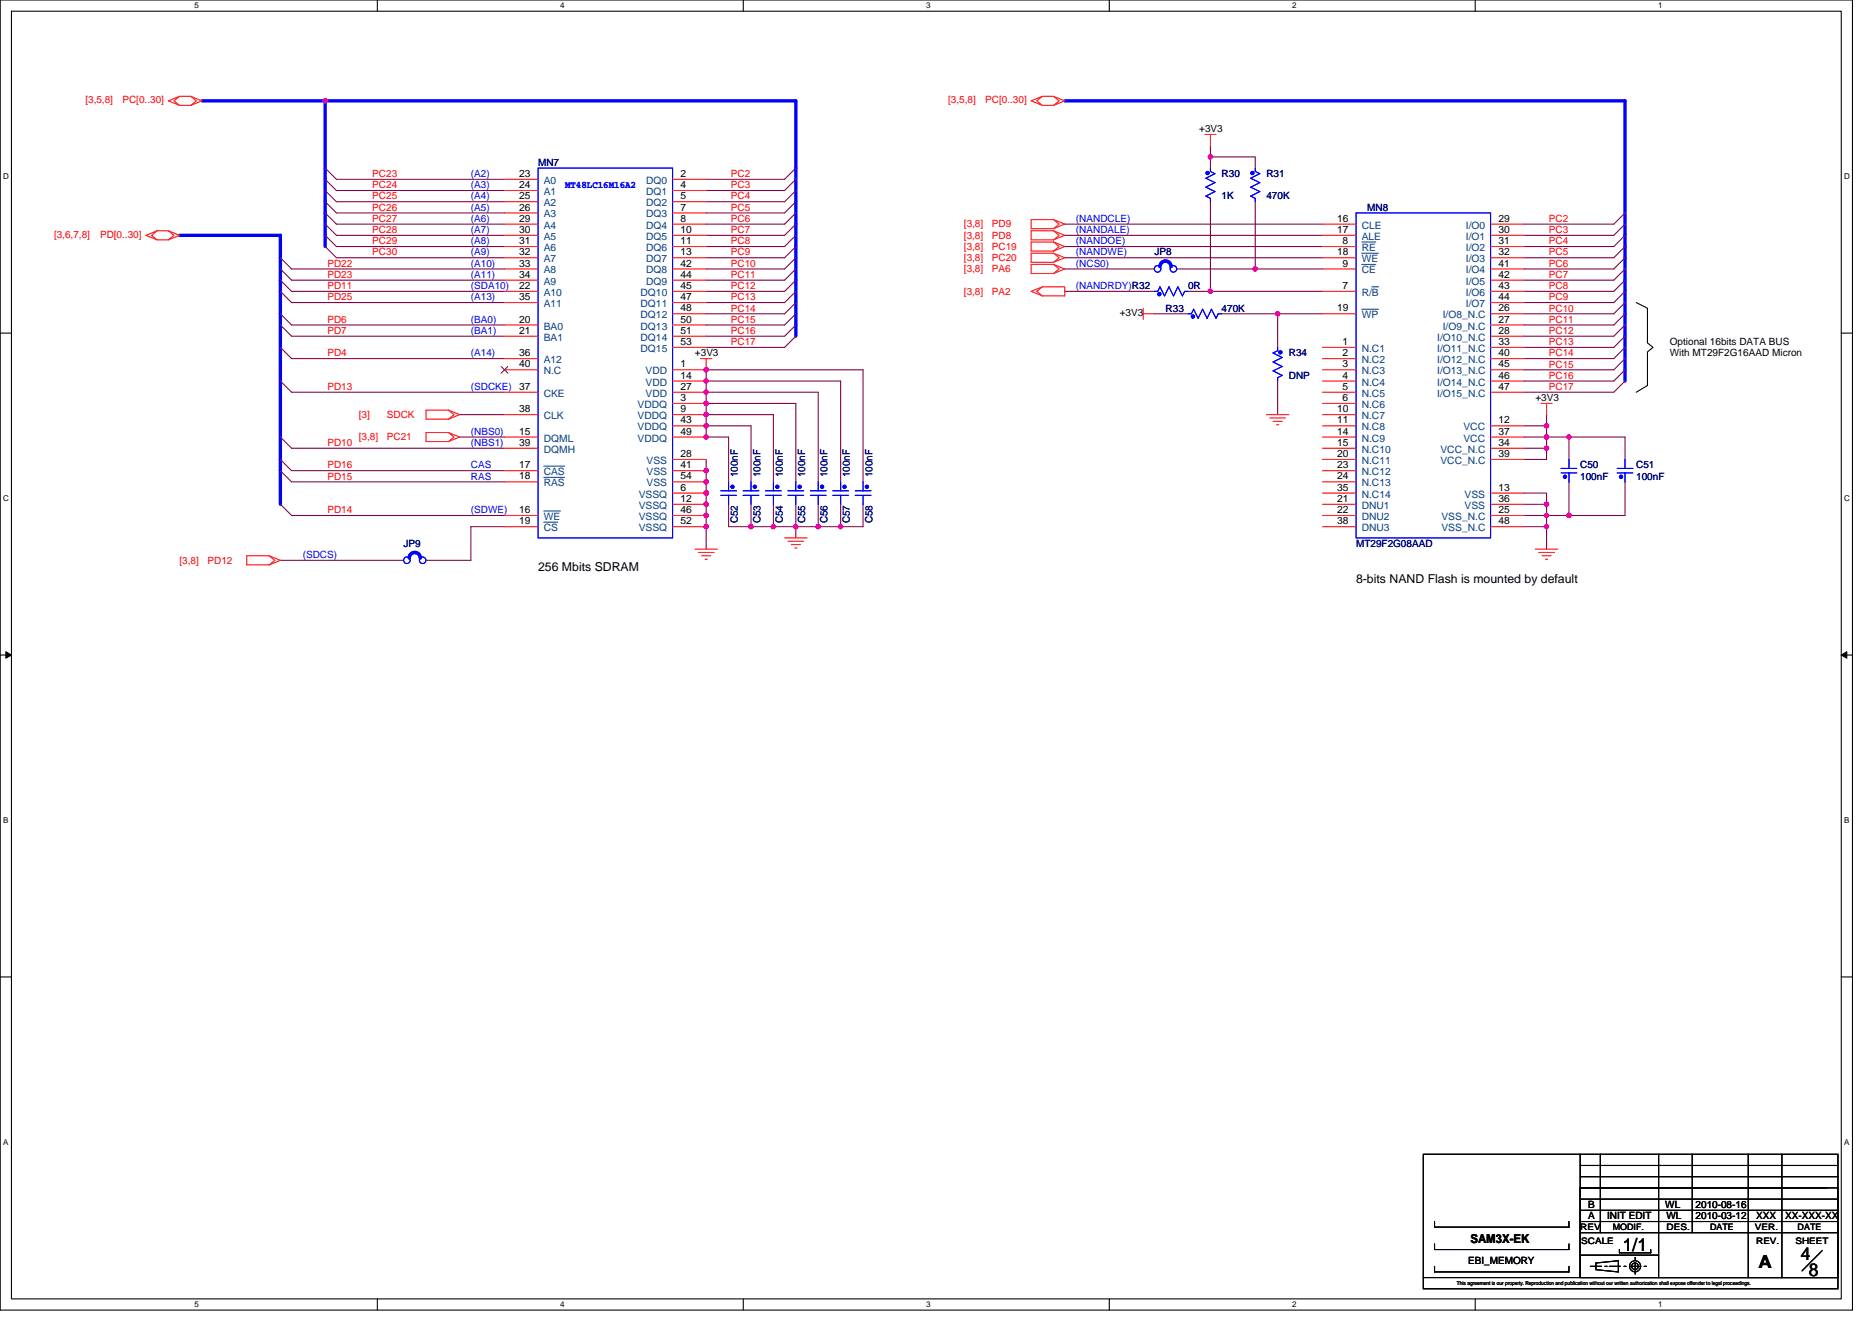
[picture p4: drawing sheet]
<svg xmlns="http://www.w3.org/2000/svg" width="297mm" height="210mm" viewBox="0 0 297 210" stroke-linecap="round" stroke-linejoin="round" font-family="sans-serif">
<path d="M0 0h293.9v207.9h-293.9zM1.8 1.8h290.4v204.3h-290.4z" fill="none" stroke="#000" stroke-width=".17"/>
<g fill="#fff">
<path d="M30.8 .2h.7v1.4h-.7z"/>
<path d="M30.8 206.3h.7v1.4h-.7z"/>
</g>
<path d="M59.9 0v1.8M59.9 206.1v1.8" fill="none" stroke="#000" stroke-width=".17"/>
<g fill="#fff">
<path d="M88.9 .2h.7v1.4h-.7z"/>
<path d="M88.9 206.3h.7v1.4h-.7z"/>
</g>
<path d="M117.9 0v1.8M117.9 206.1v1.8" fill="none" stroke="#000" stroke-width=".17"/>
<g fill="#fff">
<path d="M147 .2h.7v1.4h-.7z"/>
<path d="M147 206.3h.7v1.4h-.7z"/>
</g>
<path d="M176 0v1.8M176 206.1v1.8" fill="none" stroke="#000" stroke-width=".17"/>
<g fill="#fff">
<path d="M205 .2h.7v1.4h-.7z"/>
<path d="M205 206.3h.7v1.4h-.7z"/>
</g>
<path d="M234.1 0v1.8M234.1 206.1v1.8" fill="none" stroke="#000" stroke-width=".17"/>
<g fill="#fff">
<path d="M263.1 .2h.7v1.4h-.7z"/>
<path d="M263.1 206.3h.7v1.4h-.7z"/>
<path d="M.5 27.3h.9v1.4h-.9z"/>
<path d="M292.6 27.3h.9v1.4h-.9z"/>
<path d="M.5 78.4h.9v1.4h-.9z"/>
<path d="M292.6 78.4h.9v1.4h-.9z"/>
</g>
<path d="M0 52.9h1.8M292.2 52.9h1.7" fill="none" stroke="#000" stroke-width=".17"/>
<g fill="#fff">
<path d="M.5 129.5h.8v1.4h-.8z"/>
<path d="M292.6 129.5h.9v1.4h-.9z"/>
</g>
<path d="M0 103.9h1.8M292.2 103.9h1.7" fill="none" stroke="#000" stroke-width=".17"/>
<path d="M.9 103.4l.9 .5-.9 .5zM292.2 103.9l.8-.5v1z" fill="#000" stroke="#000" stroke-width=".16"/>
<g fill="#fff">
<path d="M.5 180.5h.8v1.4h-.8z"/>
<path d="M292.6 180.5h.9v1.4h-.9z"/>
</g>
<g fill="none" stroke="#000" stroke-width=".17">
<path d="M259.6 48l1.8 .9v5.5l.9 .7-.9 .7v5.4l-1.8 1M0 155h1.8M292.2 155h1.7M227.6 197.4v.8h21.4v-.8M227.6 193.8v.9h21.4v-.9M250.7 184.9h40.9M250.7 192h40.8M250.7 190.2h40.8M250.7 188.5h39.2M250.7 186.7h40.9M250.7 195.6h40.9M250.7 199.1h12.5"/>
<path d="M250.7 183.1h-24.9v19.6M250.7 193.8h40.9M250.7 183.1h40.9v19.6h-40.9zM250.7 188.5h40.9v14.2h-40.9zM253.9 183.1v12.5M257 198.2v.6h4.9v-.6M259.5 199.5v.4M263.2 183.1v19.6M268.5 183.1v12.5M277.4 183.1v19.6M282.7 183.1v19.6M289.1 198.4l-3.2 3.2"/>
<path d="M225.8 202.7h65.8v1.8h-65.8zM227.6 200.9v.9h21.4v-.9M252.3 200.9h1.8M253.2 200.4l3.6-.4v1.8l-3.6-.4zM254.7 200.9h.3M255.4 200.9h1.7M257.7 200.9h.3M258.6 200.9h1.7M259.5 200.4v1.8M260.9 200.9h.3"/>
<circle cx="259.4" cy="200.9" r=".52"/>
<circle cx="259.4" cy="200.9" r=".88"/>
</g>
<path d="M32 16h19.6M51.6 16v23.1M51.6 16h74.7v37.3M168.9 16h88.9v44.5M28.5 37.3h16v42.7M184.1 42.3a.88 .88 0 0 1 .8-.9 .88 .88 0 0 1 .9 .9M64.9 88.5a.88 .88 0 0 1 .9-.8 .88 .88 0 0 1 .9 .8" fill="none" stroke="#00f" stroke-width=".53"/>
<g fill="none" stroke="#800040" stroke-width=".17">
<path d="M51.6 37.3l1.8 1.8h26.6M51.6 33.8l1.8 1.8h26.6M51.6 39.1l1.8 1.8h26.6M51.6 32l1.8 1.8h26.6M51.6 35.6l1.8 1.7h26.6M51.6 26.7l1.8 1.7h26.6M51.6 28.4l1.8 1.8h26.6M51.6 30.2l1.8 1.8h26.6M126.3 26.7l-1.8 1.7h-12.4M126.3 28.4l-1.8 1.8h-12.4M126.3 30.2l-1.8 1.8h-12.4M126.3 32l-1.8 1.8h-12.4"/>
<path d="M126.3 33.8l-1.8 1.8h-12.4M126.3 35.6l-1.8 1.7h-12.4M126.3 37.3l-1.8 1.8h-12.4M126.3 39.1l-1.8 1.8h-12.4M168.9 35.6h40.9M168.9 37.3h40.9M168.9 39.1h40.9M192.1 32v14.2M192.1 23.1v1.8h7.1v1.8M192.1 24.9v1.8M199.2 32v10.7M257.8 33.8l-1.7 1.8h-14.3"/>
<path d="M257.8 39.1l-1.7 1.8h-14.3M257.8 37.3l-1.7 1.8h-14.3M257.8 35.6l-1.7 1.7h-14.3M44.5 49.8l1.8 1.8h33.7M44.5 51.6l1.8 1.7h33.7M44.5 55.1l1.8 1.8h33.7M44.5 40.9l1.8 1.8h33.7M44.5 42.7l1.8 1.7h33.7M44.5 46.2l1.8 1.8h33.7M44.5 44.4l1.8 1.8h33.7M126.3 40.9l-1.8 1.8h-12.4M126.3 42.7l-1.8 1.7h-12.4"/>
<path d="M126.3 44.4l-1.8 1.8h-12.4M126.3 46.2l-1.8 1.8h-12.4M126.3 48l-1.8 1.8h-12.4M126.3 49.8l-1.8 1.8h-12.4M126.3 51.6l-1.8 1.7h-12.4M126.3 53.3l-1.8 1.8h-12.4M168.9 42.7h14.3M168.9 46.2h14.3M168.9 40.9h40.9M183.2 49.8h5.3M186.7 42.7h12.5M188.5 46.2h3.6"/>
<path d="M192.1 46.2h17.7M193.8 49.8h8.9M199.2 42.7h10.6M202.7 49.8h7.1M202.7 49.8v5.3M257.8 44.5l-1.7 1.7h-14.3M257.8 40.9l-1.7 1.8h-14.3M257.8 42.7l-1.7 1.8-14.3-.1M257.8 46.2l-1.7 1.8h-14.3M257.8 58.7l-1.7 1.8h-14.3M257.8 48l-1.7 1.8h-14.3M257.8 53.3l-1.7 1.8h-14.3"/>
<path d="M257.8 55.1l-1.7 1.8h-14.3M257.8 51.6l-1.7 1.7h-14.3M257.8 49.8l-1.7 1.8h-14.3M257.8 56.9l-1.7 1.8h-14.3M44.5 72.9l1.8 1.8h33.7M44.5 60.5l1.8 1.7h33.7M44.5 69.3l1.8 1.8h33.7M44.5 74.7l1.8 1.8h33.7M72.9 65.8h7.1M72.9 69.3h7.1M112.1 60.5v-1.8h24.8v17.8M112.1 67.6h7.1v8.9"/>
<path d="M112.1 64h14.2v12.5M112.1 65.8h10.6v10.7M112.1 62.2h17.7v14.3M112.1 72.9v14.2M112.1 64v1.8M112.1 67.6v1.7h3.5v7.2M112.1 65.8v1.8M112.1 62.2v1.8M112.1 60.5v1.7M112.1 60.5h21.3v16M202.7 60.5v5.3M241.8 78.2h3.6v1.8"/>
<path d="M241.8 69.3h3.6M241.8 67.6h3.6v1.7M241.8 71.1h3.6M245.4 65.8v1.8M245.4 69.3v1.8M245.4 69.3h3.6M245.4 71.1v1.8h-3.6M249 76.5v5.3M249 69.3v3.6M249 69.3h8.8v3.6M257.8 60.5l-1.7 1.7h-14.3M257.8 76.5v5.3h-8.8"/>
<path d="M44.5 88.9h19.5M44.5 80l1.8 1.8h33.7M80 83.6h-5.3v5.3h-7.1M115.6 80v3.6h3.6M119.2 83.6h3.5M119.2 80v3.6M122.7 83.6h3.6M122.7 80v3.6M126.3 83.6v1.7M126.3 80v3.6M126.3 83.6h3.5M129.8 83.6h3.6"/>
<path d="M129.8 80v3.6M133.4 80v3.6M136.9 80v3.6h-3.5M241.8 83.6h3.6M241.8 80h3.6v1.8M241.8 81.8h3.6M245.4 81.8h3.6M245.4 81.8v1.8M245.4 83.6v3.5"/>
</g>
<g fill="#f0f" stroke="#f0f" stroke-width=".17">
<circle cx="199.2" cy="42.7" r=".35"/>
<circle cx="202.7" cy="49.8" r=".35"/>
<circle cx="192.1" cy="46.2" r=".35"/>
<circle cx="112" cy="58.7" r=".35"/>
<circle cx="112" cy="74.7" r=".35"/>
<circle cx="112" cy="83.6" r=".35"/>
<circle cx="112" cy="78.2" r=".35"/>
<circle cx="112" cy="64" r=".35"/>
<circle cx="112" cy="80" r=".35"/>
<circle cx="112" cy="69.3" r=".35"/>
<circle cx="112" cy="67.6" r=".35"/>
<circle cx="112" cy="65.8" r=".35"/>
<circle cx="112" cy="62.2" r=".35"/>
<circle cx="112" cy="81.8" r=".35"/>
<circle cx="112" cy="60.4" r=".35"/>
<circle cx="112" cy="76.4" r=".35"/>
<circle cx="192.1" cy="24.9" r=".35"/>
<circle cx="126.3" cy="83.6" r=".35"/>
<circle cx="133.4" cy="83.6" r=".35"/>
<circle cx="129.8" cy="83.6" r=".35"/>
<circle cx="119.2" cy="83.6" r=".35"/>
<circle cx="122.7" cy="83.6" r=".35"/>
<circle cx="51.6" cy="16" r=".35"/>
<circle cx="245.4" cy="81.8" r=".35"/>
<circle cx="248.9" cy="81.8" r=".35"/>
<circle cx="245.4" cy="83.6" r=".35"/>
<circle cx="245.4" cy="69.3" r=".35"/>
<circle cx="245.4" cy="67.6" r=".35"/>
<circle cx="248.9" cy="69.3" r=".35"/>
<circle cx="245.4" cy="71.1" r=".35"/>
<circle cx="245.4" cy="80" r=".35"/>
</g>
<g fill="none" stroke="#f00" stroke-width=".17">
<path d="M28.5 16.7l-.9-.7 .9-.7-1.8 .7 1.8 .7h1.8M28.5 15.3h1.8l1.7 .7-1.7 .7M30.3 15.3l.9 .7-.9 .7M165.4 16.7l-.9-.7 .9-.7-1.8 .7 1.8 .7h1.8M165.4 15.3h1.8l1.7 .7-1.7 .7M167.2 15.3l.9 .7-.9 .7M24.9 38.1l-.9-.8 .9-.7-1.7 .7 1.7 .8h1.8M24.9 36.6h1.8l1.8 .7-1.8 .8M26.7 36.6l.9 .7-.9 .8M80 28.4h5.4M80 30.2h5.4M80 32h5.4"/>
<path d="M80 33.8h5.4M80 35.6h5.4M80 37.3h5.4M80 39.1h5.4M106.7 28.4h5.4M106.7 30.2h5.4M106.7 32h5.4M106.7 33.8h5.4M106.7 35.6h5.4M106.7 37.3h5.4M106.7 39.1h5.4M167.2 34.8l1.7 .8-1.7 .7"/>
<path d="M167.2 34.8l.9 .8-.9 .7M167.2 36.6l1.7 .7-1.7 .8M167.2 36.6l.9 .7-.9 .8M167.2 38.4l1.7 .7-1.7 .7M167.2 38.4l.9 .7-.9 .7M167.2 34.8h-3.6v1.5h3.6M167.2 36.6h-3.6v1.5h3.6M167.2 38.4h-3.6v1.4h3.6M191.2 21.3h1.8M192.1 26.7h.1M192.1 32h.1M192.1 21.3v1.8"/>
<path d="M199.2 26.7h.1M199.2 32h.1M209.8 39.1h5.4M209.8 37.3h5.4M209.8 35.6h5.4M236.5 35.6h5.3M236.5 37.3h5.3M236.5 39.1h5.3M80 40.9h5.4M80 42.7h5.4M80 44.4h5.4M80 46.2h5.4"/>
<path d="M80 51.6h5.4M80 56.9h5.4M80 58.7h5.4M80 48h5.4M80 53.3h5.4M106.7 40.9h5.4M106.7 42.7h5.4M106.7 44.4h5.4M106.7 46.2h5.4M106.7 48h5.4M106.7 49.8h5.4M106.7 51.6h5.4"/>
<path d="M106.7 53.3h5.4M106.7 55.1h5.4M111.2 56.9h1.7M112.1 56.9v1.8h-5.4M163.6 46.2l1.8-.7h3.5v1.4h-3.5zM165.4 45.5l-.9 .7 .9 .7M167.2 40.2l1.7 .7-1.7 .7M167.2 40.2l.9 .7-.9 .7M167.2 42l1.7 .7-1.7 .7M167.2 42l.9 .7-.9 .7M167.2 40.2h-3.6v1.4h3.6M167.2 42h-3.6v1.4h3.6"/>
<path d="M181.4 49.8h1.8M181.4 48.9v1.8M183.2 46.2h.1M183.2 42.7h.1M186.7 42.7h.1M188.5 46.2h.1M188.5 49.8h.1M193.8 49.8h.1M202.7 55.1h.1M209.8 40.9h5.4M209.8 42.7h5.4M209.8 49.8h5.4"/>
<path d="M209.8 55.1h5.4M209.8 56.9h5.4M209.8 58.7h5.4M209.8 46.2h5.4M236.5 49.8h5.3M236.5 51.6h5.3M236.5 53.3h5.3M236.5 55.1h5.3M236.5 40.9h5.3M236.5 58.7h5.3M236.5 48h5.3M236.5 46.2h5.3"/>
<path d="M236.5 44.4h5.3M236.5 42.7h5.3M236.5 56.9h5.3M71.2 65.1h-3.6v1.4h3.6M71.2 68.6h-3.6v1.5h3.6M71.2 65.1l1.7 .7-1.7 .7M71.2 65.1l.8 .7-.8 .7M71.2 68.6l1.7 .7-1.7 .8M71.2 68.6l.8 .7-.8 .8M80 65.8h5.4M80 62.2h5.4M80 69.3h5.4"/>
<path d="M80 71.1h5.4M80 74.7h5.4M80 76.5h5.4M106.7 72.9h5.4M106.7 74.7h5.4M106.7 64h5.4M106.7 62.2h5.4M106.7 65.8h5.4M106.7 67.6h5.4M106.7 69.3h5.4M106.7 78.2h5.4M106.7 60.5h5.4"/>
<path d="M106.7 76.5h5.4M115.6 76.5h.1M119.2 76.5h.1M122.7 76.5h.1M126.3 76.5h.1M129.8 76.5h.1M133.4 76.5h.1M136.9 76.5h.1M201 65.8h3.5M201.5 66.3h2.5M202 66.8h1.5M202.6 67.4h.3"/>
<path d="M202.7 60.5h.1M209.8 64h5.4M209.8 72.9h5.4M209.8 62.2h5.4M209.8 60.5h5.4M209.8 74.7h5.4M209.8 76.5h5.4M209.8 78.2h5.4M209.8 67.6h5.4M209.8 65.8h5.4M209.8 69.3h5.4M209.8 71.1h5.4"/>
<path d="M236.5 69.3h5.3M236.5 71.1h5.3M236.5 72.9h5.3M236.5 67.6h5.3M236.5 78.2h5.3M236.5 62.2h5.3M236.5 60.5h5.3M244.5 64h1.8M245.4 64v1.8M249 76.5h.1M249 72.9h.1M257.8 76.5h.1"/>
<path d="M257.8 72.9h.1M42.7 88.2h-3.5v1.4h3.5M42.7 88.2l1.8 .7-1.8 .7M42.7 88.2l.9 .7-.9 .7M64 88.9h.1M67.6 88.9h.1M80 81.8h5.4M80 83.6h5.4M106.7 80h5.4M106.7 81.8h5.4M106.7 83.6h5.4M110.3 87.1h3.5"/>
<path d="M110.8 87.7h2.5M111.3 88.2h1.5M111.9 88.7h.3M115.6 80h.1M119.2 80h.1M122.7 80h.1M124.5 85.3h3.6M125 85.9h2.5M125.6 86.4h1.4M126.1 87h.3M126.3 80h.1M129.8 80h.1"/>
<path d="M133.4 80h.1M136.9 80h.1M209.8 80h5.4M209.8 81.8h5.4M209.8 83.6h5.4M236.5 80h5.3M236.5 81.8h5.3M236.5 83.6h5.3M243.6 87.1h3.6M244.2 87.7h2.5M244.7 88.2h1.4M245.2 88.7h.4"/>
</g>
<g fill="none" stroke="#00f" stroke-width=".17">
<path d="M85.4 26.7h21.3v58.6h-21.3zM192.1 26.7v.5l.7 .4-1.5 .7 1.5 .7-1.5 .7 1.5 .7-1.5 .7 .8 .4v.5M199.2 26.7v.5l.7 .4-1.4 .7 1.4 .7-1.4 .7 1.4 .7-1.4 .7 .7 .4v.5M215.2 33.8h21.3v51.5h-21.3zM183.2 46.2h.5l.4-.7 .7 1.4 .7-1.4 .7 1.4 .7-1.4 .7 1.4 .4-.7h.5M188.5 49.8h.5l.4-.7 .7 1.4 .7-1.4 .7 1.4 .7-1.4 .8 1.4 .3-.7h.5M202.7 55.1v.5l-.7 .4 1.5 .7-1.5 .7 1.5 .7-1.5 .7 1.5 .8-.8 .3v.6M114.4 78.6h2.5M114.4 77.9h2.5M115.6 76.5v1.4M115.6 78.6v1.4M117.9 78.6h2.5"/>
<path d="M117.9 77.9h2.5M119.2 76.5v1.4M119.2 78.6v1.4M121.5 78.6h2.5M121.5 77.9h2.5M122.7 76.5v1.4M122.7 78.6v1.4M125 78.6h2.5M125 77.9h2.5M126.3 76.5v1.4M126.3 78.6v1.4M128.6 78.6h2.5"/>
<path d="M128.6 77.9h2.5M129.8 76.5v1.4M129.8 78.6v1.4M132.1 78.6h2.5M132.1 77.9h2.5M133.4 76.5v1.4M133.4 78.6v1.4M135.7 78.6h2.5M135.7 77.9h2.5M136.9 76.5v1.4M136.9 78.6v1.4M247.7 74.3h2.5"/>
<path d="M247.7 75h2.5M249 75v1.5M249 72.9v1.4M256.6 74.3h2.5M256.6 75h2.5M257.8 75v1.5M257.8 72.9v1.4"/>
<circle cx="183.7" cy="42.7" r=".52"/>
<circle cx="186.2" cy="42.7" r=".52"/>
<circle cx="64.6" cy="88.9" r=".52"/>
<circle cx="67.1" cy="88.9" r=".52"/>
</g>
<g fill="#00f" stroke="#00f" stroke-width=".17">
<circle cx="137.6" cy="77.2" r=".25"/>
<circle cx="198.7" cy="27.5" r=".26"/>
<circle cx="116.2" cy="77.2" r=".25"/>
<circle cx="134" cy="77.2" r=".25"/>
<circle cx="126.9" cy="77.2" r=".25"/>
<circle cx="257.2" cy="75.6" r=".25"/>
<circle cx="130.4" cy="77.2" r=".25"/>
<circle cx="123.3" cy="77.2" r=".25"/>
<circle cx="119.8" cy="77.2" r=".25"/>
<circle cx="189.3" cy="50.2" r=".26"/>
<circle cx="203.2" cy="55.9" r=".26"/>
<circle cx="248.3" cy="75.6" r=".25"/>
<circle cx="183.9" cy="46.7" r=".26"/>
<circle cx="191.6" cy="27.5" r=".26"/>
</g>
<path d="M79.5 58.1l1.1 1.1M80.6 58.1l-1.1 1.1" fill="none" stroke="#804000" stroke-width=".16"/>
<path d="M216.1 38.4h2.2M216.1 40.2h2.6M216.1 42h2.2M216.1 49.1h2.6M217.7 45.5h1.1M86.3 74h3.3M86.3 75.7h3.3M86.3 81.1h2.6M86.3 82.8h2.2" fill="none" stroke="#004080" stroke-width=".16"/>
<g font-size="2.8">
<text x="257.5" y="198.5">1/1</text>
<text x="279" y="201.3">A</text>
<text x="285.8" y="199.9">4</text>
<text x="287" y="202.4">8</text>
</g>
<g font-size="1.9">
<text x="85.4" y="90.7">256 Mbits SDRAM</text>
<text x="215.2" y="92.4">8-bits NAND Flash is mounted by default</text>
<text x="233.3" y="197.2">SAM3X-EK</text>
</g>
<g font-size="1.6" fill="#f00">
<text x="13.5" y="16.4">[3,5,8]</text>
<text x="19.4" y="16.4">PC[0..30]</text>
<text x="150.4" y="16.4">[3,5,8]</text>
<text x="156.3" y="16.4">PC[0..30]</text>
<text x="59.1" y="28.1">PC23</text>
<text x="59.1" y="29.9">PC24</text>
<text x="116" y="28.1">PC2</text>
<text x="116" y="29.9">PC3</text>
<text x="59.1" y="35.2">PC27</text>
<text x="59.1" y="33.4">PC26</text>
<text x="59.1" y="31.6">PC25</text>
<text x="116" y="31.6">PC4</text>
<text x="116" y="33.4">PC5</text>
<text x="116" y="35.2">PC6</text>
<text x="245.8" y="35.2">PC2</text>
<text x="8.6" y="37.7">[3,6,7,8]</text>
<text x="15.9" y="37.7">PD[0..30]</text>
<text x="59.1" y="38.8">PC29</text>
<text x="59.1" y="40.5">PC30</text>
<text x="59.1" y="37">PC28</text>
<text x="116" y="37">PC7</text>
<text x="116" y="38.8">PC8</text>
<text x="116" y="40.5">PC9</text>
<text x="152.9" y="36.1">[3,8]</text>
<text x="152.9" y="37.9">[3,8]</text>
<text x="152.9" y="39.6">[3,8]</text>
<text x="152.9" y="41.4">[3,8]</text>
<text x="157.4" y="36.1">PD9</text>
<text x="157.4" y="37.9">PD8</text>
<text x="157.4" y="39.6">PC19</text>
<text x="157.4" y="41.4">PC20</text>
<text x="245.8" y="40.5">PC5</text>
<text x="245.8" y="38.8">PC4</text>
<text x="245.8" y="37">PC3</text>
<text x="52" y="42.3">PD22</text>
<text x="52" y="44.1">PD23</text>
<text x="52" y="47.6">PD25</text>
<text x="52" y="45.9">PD11</text>
<text x="116" y="42.3">PC10</text>
<text x="116" y="44.1">PC11</text>
<text x="116" y="45.9">PC12</text>
<text x="116" y="47.6">PC13</text>
<text x="152.9" y="43.2">[3,8]</text>
<text x="152.9" y="46.8">[3,8]</text>
<text x="157.4" y="43.2">PA6</text>
<text x="157.4" y="46.8">PA2</text>
<text x="245.8" y="45.9">PC8</text>
<text x="245.8" y="42.3">PC6</text>
<text x="245.8" y="44.1">PC7</text>
<text x="245.8" y="47.6">PC9</text>
<text x="52" y="51.2">PD6</text>
<text x="52" y="53">PD7</text>
<text x="116" y="49.4">PC14</text>
<text x="116" y="51.2">PC15</text>
<text x="116" y="53">PC16</text>
<text x="245.8" y="49.4">PC10</text>
<text x="245.8" y="53">PC12</text>
<text x="245.8" y="51.2">PC11</text>
<text x="52" y="56.5">PD4</text>
<text x="116" y="54.8">PC17</text>
<text x="245.8" y="54.8">PC13</text>
<text x="245.8" y="56.5">PC14</text>
<text x="245.8" y="58.3">PC15</text>
<text x="52" y="61.9">PD13</text>
<text x="245.8" y="60.1">PC16</text>
<text x="245.8" y="61.9">PC17</text>
<text x="52" y="70.8">PD10</text>
<text x="56.9" y="66.3">[3]</text>
<text x="56.9" y="69.9">[3,8]</text>
<text x="61.4" y="66.3">SDCK</text>
<text x="61.4" y="69.9">PC21</text>
<text x="52" y="74.3">PD16</text>
<text x="52" y="76.1">PD15</text>
<text x="52" y="81.4">PD14</text>
<text x="28.5" y="89.4">[3,8]</text>
<text x="32.9" y="89.4">PD12</text>
</g>
<g font-size="1.6">
<text x="190.3" y="21">+3V3</text>
<text x="82.4" y="28.1">23</text>
<text x="82.4" y="29.8">24</text>
<text x="108" y="28.1">2</text>
<text x="108" y="29.8">4</text>
<text x="82.4" y="31.6">25</text>
<text x="82.4" y="33.4">26</text>
<text x="82.4" y="35.2">29</text>
<text x="108" y="31.6">5</text>
<text x="108" y="33.4">7</text>
<text x="108" y="35.2">8</text>
<text x="212.2" y="35.2">16</text>
<text x="237.8" y="35.2">29</text>
<text x="82.4" y="37">30</text>
<text x="82.4" y="38.7">31</text>
<text x="82.4" y="40.5">32</text>
<text x="108" y="37">10</text>
<text x="108" y="38.7">11</text>
<text x="108" y="40.5">13</text>
<text x="212.2" y="37">17</text>
<text x="212.2" y="40.5">18</text>
<text x="213" y="38.7">8</text>
<text x="237.8" y="37">30</text>
<text x="237.8" y="40.5">32</text>
<text x="237.8" y="38.7">31</text>
<text x="82.4" y="42.3">33</text>
<text x="82.4" y="44.1">34</text>
<text x="82.4" y="45.8">22</text>
<text x="82.4" y="47.6">35</text>
<text x="108" y="42.3">42</text>
<text x="108" y="44.1">44</text>
<text x="108" y="45.8">45</text>
<text x="108" y="47.6">47</text>
<text x="213" y="42.3">9</text>
<text x="213" y="45.8">7</text>
<text x="237.8" y="47.6">44</text>
<text x="237.8" y="45.8">43</text>
<text x="237.8" y="44.1">42</text>
<text x="237.8" y="42.3">41</text>
<text x="82.4" y="51.2">20</text>
<text x="82.4" y="53">21</text>
<text x="108" y="49.4">48</text>
<text x="108" y="51.2">50</text>
<text x="108" y="53">51</text>
<text x="177.7" y="50.1">+3V3</text>
<text x="212.2" y="49.4">19</text>
<text x="237.8" y="53">28</text>
<text x="237.8" y="49.4">26</text>
<text x="237.8" y="51.2">27</text>
<text x="82.4" y="56.5">36</text>
<text x="82.4" y="58.3">40</text>
<text x="108" y="58.3">1</text>
<text x="108" y="54.7">53</text>
<text x="110.3" y="56.5">+3V3</text>
<text x="213" y="54.7">1</text>
<text x="213" y="56.5">2</text>
<text x="213" y="58.3">3</text>
<text x="237.8" y="54.7">33</text>
<text x="237.8" y="58.3">45</text>
<text x="237.8" y="56.5">40</text>
<text x="265" y="54.8">Optional 16bits DATA BUS</text>
<text x="265" y="56.6">With MT29F2G16AAD Micron</text>
<text x="82.4" y="65.4">38</text>
<text x="82.4" y="61.8">37</text>
<text x="108" y="63.6">3</text>
<text x="108" y="61.8">27</text>
<text x="108" y="65.4">9</text>
<text x="108" y="60.1">14</text>
<text x="212.2" y="65.4">10</text>
<text x="213" y="63.6">6</text>
<text x="213" y="61.8">5</text>
<text x="213" y="60.1">4</text>
<text x="237.8" y="61.8">47</text>
<text x="237.8" y="60.1">46</text>
<text x="243.6" y="63.6">+3V3</text>
<text x="82.4" y="69">15</text>
<text x="82.4" y="70.7">39</text>
<text x="108" y="67.2">43</text>
<text x="108" y="69">49</text>
<text x="212.2" y="67.2">11</text>
<text x="212.2" y="69">14</text>
<text x="212.2" y="70.7">15</text>
<text x="237.8" y="69">37</text>
<text x="237.8" y="67.2">12</text>
<text x="237.8" y="70.7">34</text>
<text x="82.4" y="74.3">17</text>
<text x="82.4" y="76.1">18</text>
<text x="108" y="72.5">28</text>
<text x="108" y="74.3">41</text>
<text x="108" y="77.9">6</text>
<text x="108" y="76.1">54</text>
<text x="212.2" y="72.5">20</text>
<text x="212.2" y="74.3">23</text>
<text x="212.2" y="76.1">24</text>
<text x="212.2" y="77.9">35</text>
<text x="237.8" y="77.9">13</text>
<text x="237.8" y="72.5">39</text>
<text x="82.4" y="81.4">16</text>
<text x="82.4" y="83.2">19</text>
<text x="108" y="79.6">12</text>
<text x="108" y="81.4">46</text>
<text x="108" y="83.2">52</text>
<text x="212.2" y="79.6">21</text>
<text x="212.2" y="81.4">22</text>
<text x="212.2" y="83.2">38</text>
<text x="237.8" y="79.6">36</text>
<text x="237.8" y="81.4">25</text>
<text x="237.8" y="83.2">48</text>
<text x="252" y="191.7">B</text>
<text x="264.2" y="191.7">WL</text>
<text x="269" y="191.7">2010-08-16</text>
<text x="252" y="193.4">A</text>
<text x="255" y="193.4">INIT EDIT</text>
<text x="264.4" y="193.4">WL</text>
<text x="269" y="193.4">2010-03-12</text>
<text x="278.7" y="193.4">XXX</text>
<text x="283.3" y="193.4">XX-XXX-XX</text>
<text x="233" y="200.6">EBI_MEMORY</text>
</g>
<g font-size="1.6" fill="#00f">
<text x="74.7" y="28.1">(A2)</text>
<text x="74.7" y="29.9">(A3)</text>
<text x="89.7" y="29.8">MT48LC16M16A2</text>
<text x="74.7" y="31.6">(A4)</text>
<text x="74.7" y="33.4">(A5)</text>
<text x="74.7" y="35.2">(A6)</text>
<text x="170.7" y="35.2">(NANDCLE)</text>
<text x="74.7" y="37">(A7)</text>
<text x="74.7" y="38.8">(A8)</text>
<text x="74.7" y="40.5">(A9)</text>
<text x="170.7" y="37">(NANDALE)</text>
<text x="170.7" y="40.5">(NANDWE)</text>
<text x="170.7" y="38.8">(NANDOE)</text>
<text x="74.7" y="45.9">(SDA10)</text>
<text x="74.7" y="42.3">(A10)</text>
<text x="74.7" y="44.1">(A11)</text>
<text x="74.7" y="47.6">(A13)</text>
<text x="170.7" y="42.3">(NCS0)</text>
<text x="170.7" y="45.9">(NANDRDY)R32</text>
<text x="74.7" y="51.2">(BA0)</text>
<text x="74.7" y="53">(BA1)</text>
<text x="74.7" y="56.5">(A14)</text>
<text x="74.7" y="61.9">(SDCKE)</text>
<text x="74.7" y="69">(NBS0)</text>
<text x="74.7" y="70.8">(NBS1)</text>
<text x="74.7" y="74.3">CAS</text>
<text x="74.7" y="76.1">RAS</text>
<text x="74.7" y="81.4">(SDWE)</text>
<text x="48" y="88.5">(SDCS)</text>
</g>
<g font-size="1.6" fill="#000080">
<text x="85.4" y="26.3">MN7</text>
<text x="193.8" y="28.1">R30</text>
<text x="201" y="28.1">R31</text>
<text x="193.8" y="31.6">1K</text>
<text x="201" y="31.6">470K</text>
<text x="217" y="33.4">MN8</text>
<text x="183.2" y="40.5">JP8</text>
<text x="188.5" y="45.9">0R</text>
<text x="185" y="49.4">R33</text>
<text x="193.8" y="49.4">470K</text>
<text x="204.5" y="56.5">R34</text>
<text x="204.5" y="60.1">DNP</text>
<text x="117.1" y="75.7" transform="rotate(-90 117.1 75.7)">100nF</text>
<text x="120.6" y="75.7" transform="rotate(-90 120.6 75.7)">100nF</text>
<text x="124.2" y="75.7" transform="rotate(-90 124.2 75.7)">100nF</text>
<text x="127.8" y="75.7" transform="rotate(-90 127.8 75.7)">100nF</text>
<text x="131.3" y="75.7" transform="rotate(-90 131.3 75.7)">100nF</text>
<text x="134.9" y="75.7" transform="rotate(-90 134.9 75.7)">100nF</text>
<text x="138.4" y="75.7" transform="rotate(-90 138.4 75.7)">100nF</text>
<text x="250.7" y="74.3">C50</text>
<text x="250.7" y="76.1">100nF</text>
<text x="259.6" y="74.3">C51</text>
<text x="259.6" y="76.1">100nF</text>
<text x="117.1" y="83" transform="rotate(-90 117.1 83)">C52</text>
<text x="120.6" y="83" transform="rotate(-90 120.6 83)">C53</text>
<text x="124.2" y="83" transform="rotate(-90 124.2 83)">C54</text>
<text x="127.8" y="83" transform="rotate(-90 127.8 83)">C55</text>
<text x="131.3" y="83" transform="rotate(-90 131.3 83)">C56</text>
<text x="134.9" y="83" transform="rotate(-90 134.9 83)">C57</text>
<text x="138.4" y="83" transform="rotate(-90 138.4 83)">C58</text>
<text x="64" y="86.8">JP9</text>
<text x="215.2" y="86.8">MT29F2G08AAD</text>
</g>
<g font-size="1.6" fill="#004080">
<text x="86.3" y="29.2">A0</text>
<text x="102.5" y="29.2">DQ0</text>
<text x="86.3" y="30.9">A1</text>
<text x="86.3" y="32.7">A2</text>
<text x="86.3" y="34.5">A3</text>
<text x="102.5" y="30.9">DQ1</text>
<text x="102.5" y="32.7">DQ2</text>
<text x="102.5" y="34.5">DQ3</text>
<text x="86.3" y="36.3">A4</text>
<text x="86.3" y="38.1">A5</text>
<text x="86.3" y="39.8">A6</text>
<text x="86.3" y="41.6">A7</text>
<text x="102.5" y="36.3">DQ4</text>
<text x="102.5" y="38.1">DQ5</text>
<text x="102.5" y="39.8">DQ6</text>
<text x="102.5" y="41.6">DQ7</text>
<text x="216.1" y="41.6">WE</text>
<text x="216.1" y="39.8">RE</text>
<text x="216.1" y="38.1">ALE</text>
<text x="216.1" y="36.3">CLE</text>
<text x="232.6" y="36.3">I/O0</text>
<text x="232.6" y="38.1">I/O1</text>
<text x="232.6" y="41.6">I/O3</text>
<text x="232.6" y="39.8">I/O2</text>
<text x="86.3" y="43.4">A8</text>
<text x="86.3" y="45.2">A9</text>
<text x="86.3" y="46.9">A10</text>
<text x="101.6" y="46.9">DQ10</text>
<text x="102.5" y="43.4">DQ8</text>
<text x="102.5" y="45.2">DQ9</text>
<text x="216.1" y="43.4">CE</text>
<text x="216.1" y="46.9">R/B</text>
<text x="232.6" y="46.9">I/O6</text>
<text x="232.6" y="45.2">I/O5</text>
<text x="232.6" y="43.4">I/O4</text>
<text x="86.3" y="52.3">BA0</text>
<text x="86.3" y="48.7">A11</text>
<text x="101.6" y="48.7">DQ11</text>
<text x="101.6" y="50.5">DQ12</text>
<text x="101.6" y="52.3">DQ13</text>
<text x="216.1" y="50.5">WP</text>
<text x="228.9" y="50.5">I/O8_N.C</text>
<text x="228.9" y="52.3">I/O9_N.C</text>
<text x="232.6" y="48.7">I/O7</text>
<text x="86.3" y="57.6">A12</text>
<text x="86.3" y="59.4">N.C</text>
<text x="86.3" y="54.1">BA1</text>
<text x="101.6" y="54.1">DQ14</text>
<text x="101.6" y="55.8">DQ15</text>
<text x="102.4" y="59.4">VDD</text>
<text x="216.1" y="55.8">N.C1</text>
<text x="216.1" y="57.6">N.C2</text>
<text x="216.1" y="59.4">N.C3</text>
<text x="228" y="54.1">I/O10_N.C</text>
<text x="228" y="55.8">I/O11_N.C</text>
<text x="228" y="59.4">I/O13_N.C</text>
<text x="228" y="57.6">I/O12_N.C</text>
<text x="86.3" y="62.9">CKE</text>
<text x="101.2" y="64.7">VDDQ</text>
<text x="102.4" y="62.9">VDD</text>
<text x="102.4" y="61.2">VDD</text>
<text x="216.1" y="64.7">N.C6</text>
<text x="216.1" y="62.9">N.C5</text>
<text x="216.1" y="61.2">N.C4</text>
<text x="228" y="62.9">I/O15_N.C</text>
<text x="228" y="61.2">I/O14_N.C</text>
<text x="86.3" y="66.5">CLK</text>
<text x="86.3" y="70.1">DQML</text>
<text x="86.3" y="71.8">DQMH</text>
<text x="101.2" y="66.5">VDDQ</text>
<text x="101.2" y="68.3">VDDQ</text>
<text x="101.2" y="70.1">VDDQ</text>
<text x="216.1" y="68.3">N.C8</text>
<text x="216.1" y="66.5">N.C7</text>
<text x="216.1" y="70.1">N.C9</text>
<text x="216.1" y="71.8">N.C10</text>
<text x="228.6" y="71.8">VCC_N.C</text>
<text x="232.2" y="70.1">VCC</text>
<text x="232.2" y="68.3">VCC</text>
<text x="86.3" y="75.4">CAS</text>
<text x="86.3" y="77.2">RAS</text>
<text x="102.6" y="73.6">VSS</text>
<text x="102.6" y="75.4">VSS</text>
<text x="102.6" y="77.2">VSS</text>
<text x="216.1" y="73.6">N.C11</text>
<text x="216.1" y="75.4">N.C12</text>
<text x="216.1" y="77.2">N.C13</text>
<text x="228.6" y="73.6">VCC_N.C</text>
<text x="86.3" y="82.5">WE</text>
<text x="101.3" y="79">VSSQ</text>
<text x="101.3" y="80.7">VSSQ</text>
<text x="101.3" y="82.5">VSSQ</text>
<text x="216.1" y="80.7">DNU1</text>
<text x="216.1" y="82.5">DNU2</text>
<text x="216.1" y="79">N.C14</text>
<text x="228.7" y="82.5">VSS_N.C</text>
<text x="232.4" y="80.7">VSS</text>
<text x="232.4" y="79">VSS</text>
<text x="86.3" y="84.3">CS</text>
<text x="101.3" y="84.3">VSSQ</text>
<text x="216.1" y="84.3">DNU3</text>
<text x="228.7" y="84.3">VSS_N.C</text>
</g>
<g font-size="1.4">
<text x="250.7" y="195.1">REV</text>
<text x="250.9" y="197.4">SCALE</text>
<text x="255.9" y="195.1">MODIF.</text>
<text x="264.4" y="195.1">DES.</text>
<text x="271.4" y="195.1">DATE</text>
<text x="278.5" y="195.1">VER.</text>
<text x="278.7" y="197.4">REV.</text>
<text x="284.9" y="197.4">SHEET</text>
<text x="285.2" y="195.1">DATE</text>
</g>
<g font-size="1.3">
<text x="30.8" y="1.3">5</text>
<text x="88.9" y="1.3">4</text>
<text x="147" y="1.3">3</text>
<text x="205" y="1.3">2</text>
<text x="263.1" y="1.3">1</text>
<text x=".5" y="28.4">D</text>
<text x="292.6" y="28.4">D</text>
<text x=".5" y="79.5">C</text>
<text x="292.6" y="79.5">C</text>
<text x=".5" y="130.6">B</text>
<text x="292.6" y="130.6">B</text>
<text x=".5" y="181.7">A</text>
<text x="292.6" y="181.7">A</text>
<text x="30.8" y="207.4">5</text>
<text x="88.9" y="207.4">4</text>
<text x="147" y="207.4">3</text>
<text x="205" y="207.4">2</text>
<text x="263.1" y="207.4">1</text>
</g>
<text font-size=".9" x="231.2" y="203.9">This agreement is our property. Reproduction and publication without our written authorization shall expose offender to legal proceedings.</text>
</svg>
